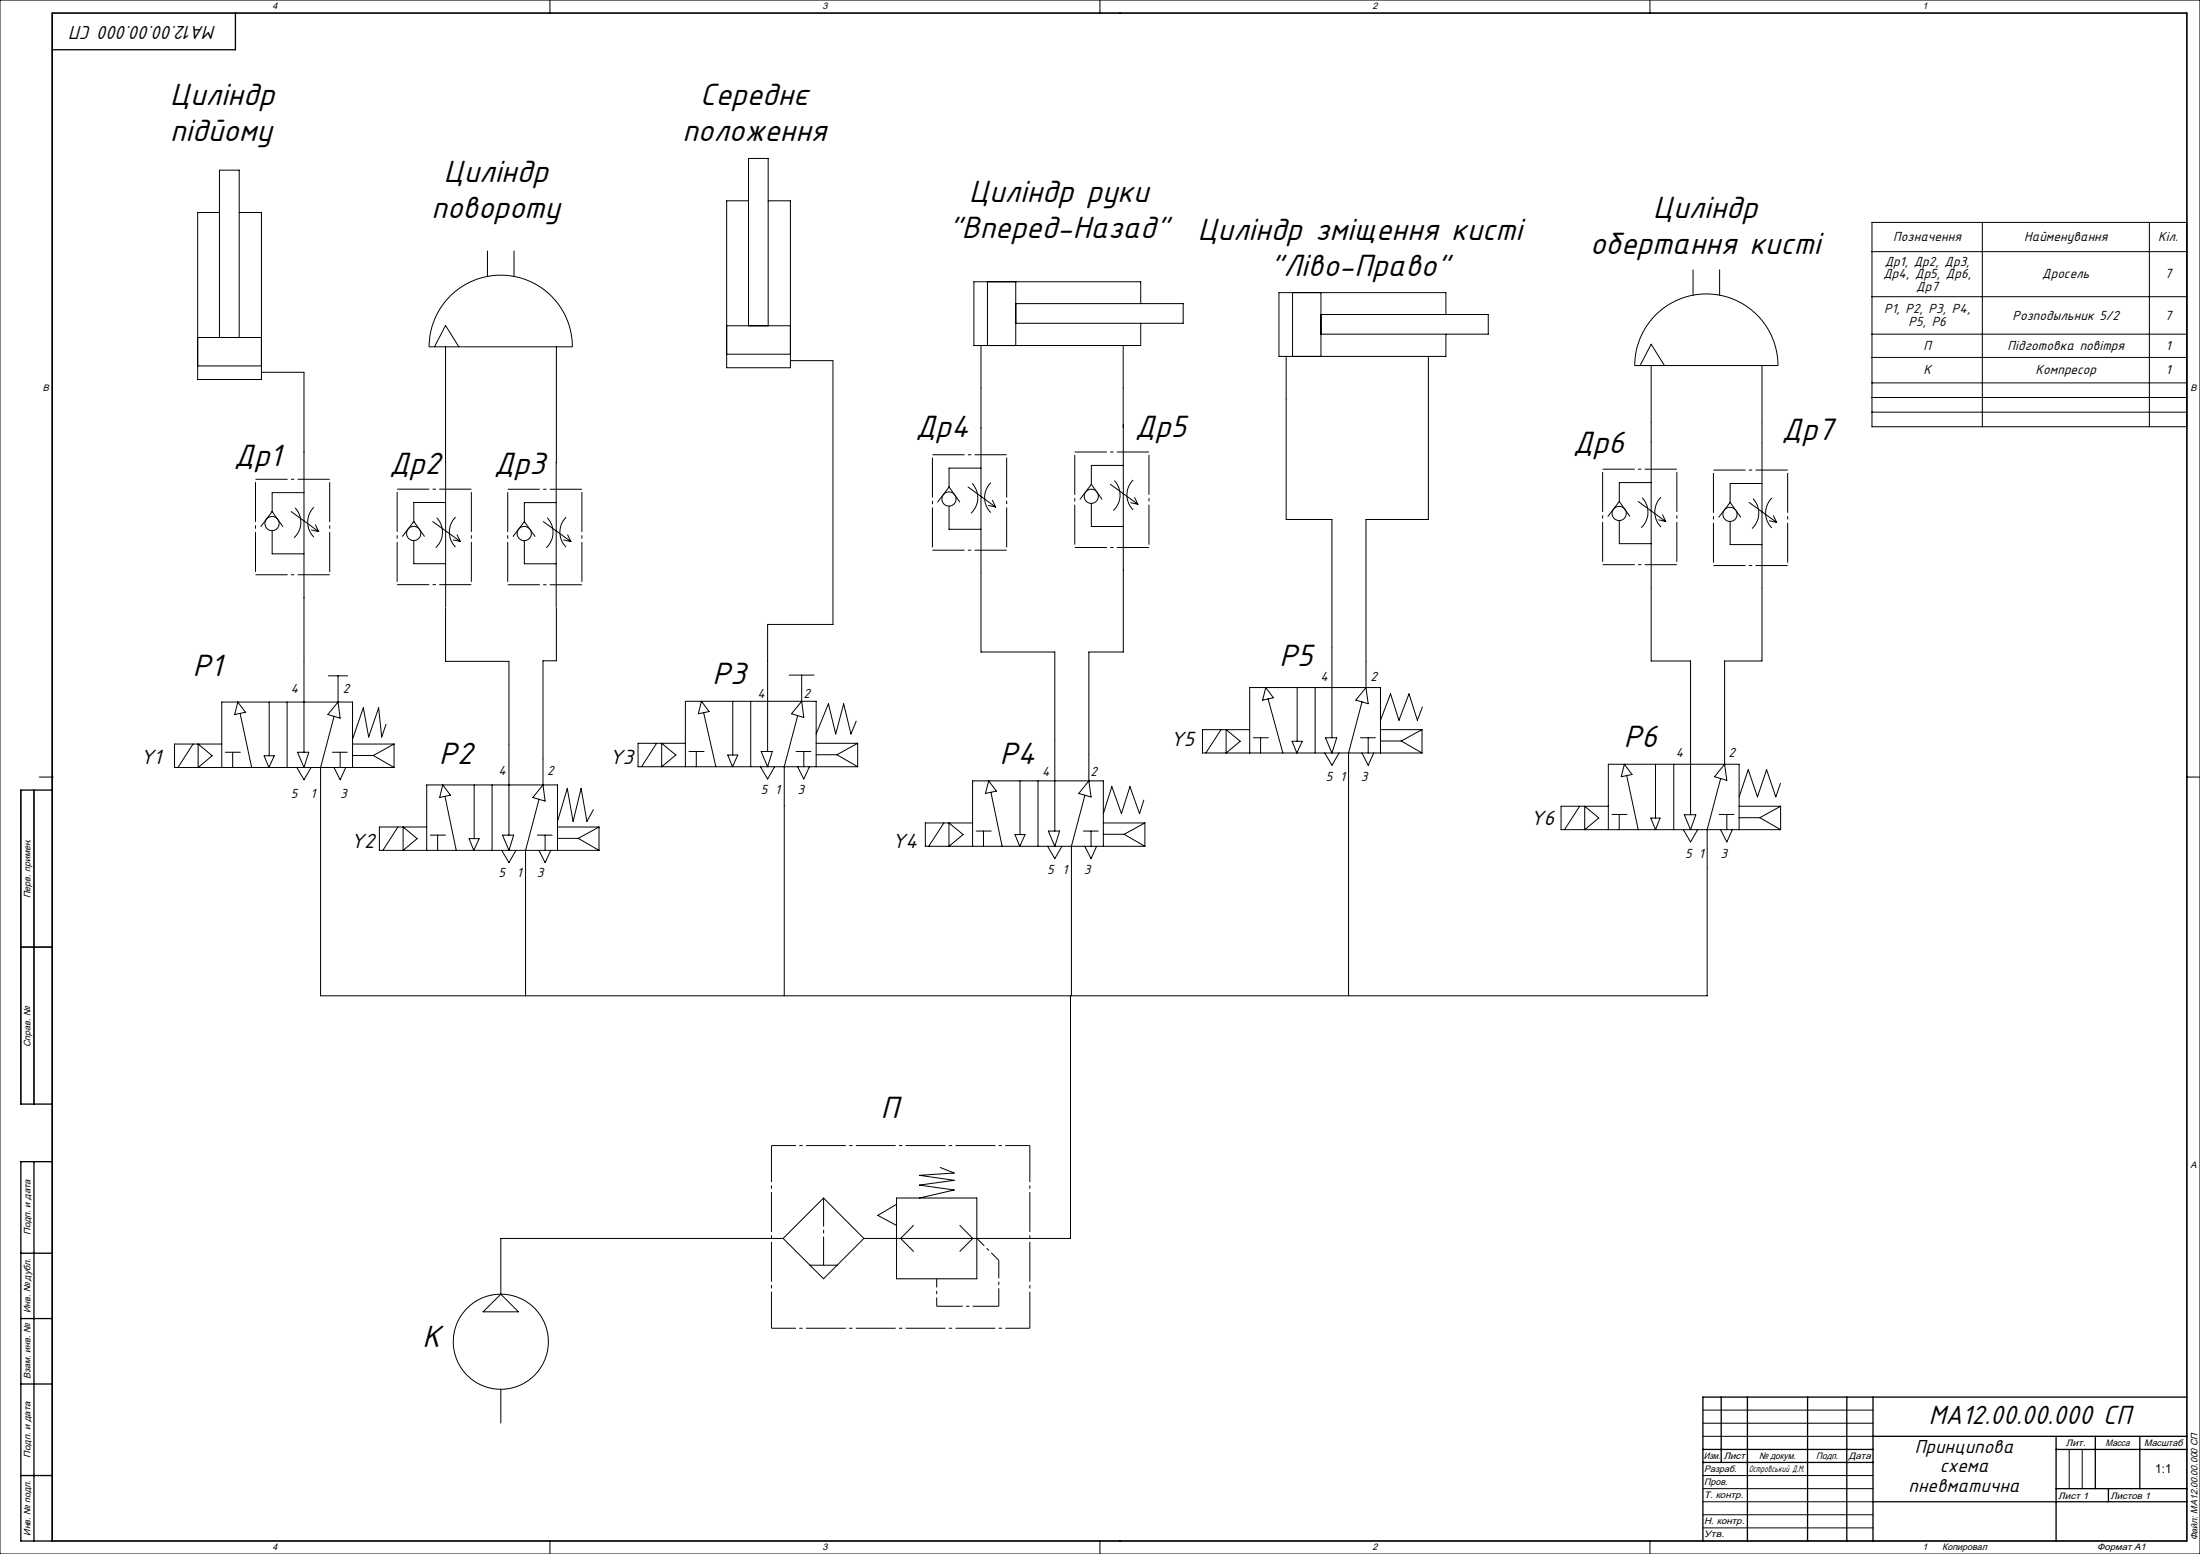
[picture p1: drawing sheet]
<svg xmlns="http://www.w3.org/2000/svg" width="841mm" height="594mm" viewBox="0 0 841 594" stroke-linecap="round" stroke-linejoin="round" font-family="sans-serif">
<g fill="none" stroke="#000" stroke-width=".38">
<path d="M0 0h841v594h-841zM20 5h816v584h-816zM210.2 0v5M420.5 0v5M428 5h.1M630.7 0v5M286.1 76.8h-8.3v63.8h24.4v-63.8h-8.5M83.9 81.2h-8.3v63.9h24.3v-63.9h-8.5M186.3 95.9v9.7M196.5 95.9v9.7M715.6 96.2h120.4M757.8 85v78.1"/>
<path d="M821.7 85v78.1M836 85h-120.4v78.1h120.4M172 113.2a27.4 27.4 0 0 1 29.9-5.9 27.4 27.4 0 0 1 16.9 25.3h-54.8a27.5 27.5 0 0 1 8-19.4zM377.5 107.7v24.4M388.3 107.7v24.4M388.3 116.1h64v7.5h-64M436.1 116.1v-8.4h-63.8v24.4h63.8v-8.5M494.1 111.9v24.3M505 111.9v24.3M647.2 103.1v9.7M657.4 103.1v9.7M715.6 113.4h120.4"/>
<path d="M75.6 139.9h24.3M75.6 129h24.3M83.9 129v-64h7.5v64M166.1 132.6l4.2-8.2 5.1 8.2M170.3 132.6v44.3M212.7 132.6v44.3M277.8 135.4h24.4M277.8 124.5h24.4M286.1 124.5v-63.9h7.6v63.9M302.2 137.9h16.2v100.8h-25v48.6M375 132.1v117.1h28.2v68.5M429.4 132.1v117.1h-13.2v49.3"/>
<path d="M491.7 136.2v62.4h17.5v83.4M505 120.2h63.9v7.5h-63.9M546 136.2v62.4h-23.8v64.2M552.7 120.2v-8.3h-63.8v24.3h63.8v-8.5M627 139.7l4.2-8.1 5.1 8.1M631.2 139.7v113h15.1v58.7M632.9 120.4a27.4 27.4 0 0 1 29.9-6 27.4 27.4 0 0 1 16.9 25.3h-54.8a27.3 27.3 0 0 1 8-19.3zM673.6 139.7v113h-14.3v39.4M715.6 127.7h120.4M715.6 136.6h120.4M99.9 142.3h16.3v145.2M715.6 146.4h120.4"/>
<path d="M715.6 151.9h120.4M715.6 157.5h120.4M170.4 176.6v55.6M212.6 176.6v55.6M375 178.9h-12.2v7.3M429.4 177.9h-12.2v7.2M104 195.5l4.1 5.7M104 195.5l-4.3 5.7M111.3 195.5l10.5 7.7M112.8 194.1a8 8 0 0 1-.4 11.5M116.2 188.3h-12.2v7.2M120 193.9a8.1 8.1 0 0 0 0 11.4"/>
<path d="M158.2 199.3l4 5.7M158.2 199.3l-4.3 5.7M165.4 199.3l10.6 7.7M166.9 197.9a8 8 0 0 1-.3 11.4M170.4 192.1h-12.2v7.2M174.1 197.7a8.1 8.1 0 0 0 0 11.4M200.4 199.4l4.1 5.6M200.4 199.4l-4.3 5.6M207.7 199.4l10.5 7.6M209.2 197.9a8 8 0 0 1-.4 11.5M212.6 192.1h-12.2v7.3M216.4 197.7a8.1 8.1 0 0 0 0 11.4"/>
<path d="M362.8 193.4v8.9h12.2M362.8 186.2l4.1 5.6M362.8 186.2l-4.3 5.6M370.1 186.2l10.5 7.6M371.6 184.7a8.1 8.1 0 0 1-.4 11.5M377.9 193.2l2.7 .6M378.8 184.5a8.1 8.1 0 0 0 0 11.4M379.4 191.2l1.2 2.6M417.2 192.4v8.9h12.2M417.2 185.1l4.1 5.7M417.2 185.1l-4.3 5.7M424.5 185.1l10.5 7.7"/>
<path d="M426 183.7a8.1 8.1 0 0 1-.4 11.4M432.3 192.2l2.7 .6M433.2 183.5a8.1 8.1 0 0 0 0 11.4M433.7 190.2l1.3 2.6M619 198.9v8.9h12.2M619 191.7l4 5.7M619 191.7l-4.3 5.7M626.3 191.7l10.5 7.6M627.8 190.2a8.1 8.1 0 0 1-.4 11.5M631.2 184.5h-12.2v7.2M634 198.7l2.8 .6M635 190a8.1 8.1 0 0 0 0 11.5"/>
<path d="M635.6 196.8l1.2 2.5M661.4 199.2v9h12.2M661.4 192l4 5.7M661.4 192l-4.4 5.7M668.6 192l10.5 7.7M670.1 190.6a8.1 8.1 0 0 1-.4 11.4M673.6 184.8h-12.2v7.2M676.4 199.1l2.7 .6M677.3 190.4a8.1 8.1 0 0 0 0 11.4M677.9 197.1l1.2 2.6M104 202.8v8.9h12.2M119.1 202.6l2.7 .6"/>
<path d="M120.6 200.6l1.2 2.6M158.2 206.5v9h12.2M173.2 206.4l2.8 .6M174.7 204.4l1.3 2.6M200.4 206.6v8.9h12.2M215.5 206.4l2.7 .6M217 204.4l1.2 2.6M170.3 232.5v20.3h24.3v66.4M212.7 232.5v20.1h-5.1v47.4M125.5 258.3h7.4M129.2 258.3v10.1M301.7 258h9.5"/>
<path d="M306.5 258v10.1M90.9 268.4l2.9 3.9-4.1 .8zM91.8 272.7l4.4 20.7M102.9 268.4v20.5M109.7 268.4v25M127.7 273.8l-5.1 19.6v87.2h530v-63.5l5.2-19.5M129.2 268.4l.8 6.1-4.7-1.4zM147.6 276.9l-1.7 4.8-1.2-11.2-3.8 11.2-2-11.2-4.1 12.1M268.1 268.1l3 3.9-4.2 .8zM269 272.4l4.6 20.7M280.1 268.1v20.5M287 268.1v25"/>
<path d="M304.9 273.5l-5.1 19.6v87.5M306.5 268.1l.8 6.1-4.7-1.4zM327.3 275.7l-2 4.9-2.8-11.6-3 11.6-2.8-11.6-4.7 11.6M466.8 278.9l-5.8 8.9M468.7 278.9l5.4 4.4-5.4 4.5zM477.7 278.9h-18v8.9h83.9M483.9 262.8l2.9 3.9-4.1 .9zM484.8 267.2l5.6 20.6M495.9 262.8v20.5M502.7 262.8v25M520.7 268.3l-5.2 19.5v92.8M522.2 262.8l.8 6.2-4.7-1.4z"/>
<path d="M527.7 278.9h15.9M543.6 278.9v8.9M543.6 278.9l-7.9 4.3M543.7 270.3l-1.9 5-3.2-10.1-3.8 10.1-3.2-10.1-3.9 10.1M15 297h5M20 297h.1M73.8 284.4l-5.8 9M75.7 284.4l5.4 4.5-5.4 4.5zM84.8 293.4v-25h50v25M84.8 284.4h-18.1v9h83.9M86.1 287.5h5.8M88.9 287.5v5.9"/>
<path d="M101 288.9h3.8l-2 4.5zM113.5 293.4l2.7 4.7 2.7-4.7M113.7 287.5h4.3l-1.8 5.9zM127.1 287.5h5.7M127.7 293.4l2.3 4.7 2.2-4.7M130 287.5v5.9M134.8 284.4h15.8M134.8 288.8h7.9M142.7 288.8l7.9 4.6M150.6 284.4v9M150.6 284.4l-7.9 4.4M251 284.1l-5.7 9"/>
<path d="M252.9 284.1l5.4 4.5-5.4 4.5zM262 293.1v-25h50v25M262 284.1h-18.1v9h84M263.4 287.3h5.7M266.2 287.3v5.8M278.2 288.6h3.8l-2 4.5zM290.7 293.1l2.7 4.7 2.7-4.7M291 287.3h4.2l-1.8 5.8zM304.3 287.3h5.7M304.9 293.1l2.4 4.7 2.1-4.7M307.3 287.3v5.8M312 284.1h15.9"/>
<path d="M312 288.5h7.9M319.9 288.5l8 4.6M327.9 284.1v9M327.9 284.1l-8 4.4M377.9 298.5l3 3.9-4.2 .9zM389.9 298.5v20.5M396.8 298.5v25M416.2 298.5l.9 6.2-4.7-1.4zM477.7 287.8v-25h50v25M479.1 282h5.8M481.9 282v5.8M493.9 283.3h3.9l-2 4.5z"/>
<path d="M506.4 287.8l2.8 4.7 2.7-4.7M506.7 282h4.3l-1.8 5.8zM520.1 282h5.6M520.6 287.8l2.4 4.7 2.1-4.7M523 282v5.8M527.7 283.2h8M535.7 283.2l7.9 4.6M621 292.1l2.9 3.9-4.1 .9zM621.8 296.5l4.5 20.6M632.8 292.1v20.6M639.8 292.1v25M659.3 292.1l.8 6.2-4.7-1.4z"/>
<path d="M680.6 299.4l-1.7 5.2-3.6-10.4-3.5 10.4-3.5-10.4-3.5 10.4M836 297h.1M836 297h5M8 302v120M13 302v120M152.1 316.1l-5.7 8.9M154.1 316.1l5.4 4.5-5.4 4.4zM163.1 316.1h-18.1v8.9h84M164.5 319.2h5.8M167.3 319.2v5.8M169.3 300l2.9 3.9-4.1 .9zM170.1 304.4l4.3 20.6"/>
<path d="M181.3 300v20.6M188.1 300v25M192.1 319.2h4.3l-1.8 5.8zM205.4 319.2h5.7M206.1 305.5l-5.2 19.5v55.6M207.6 300l.8 6.2-4.7-1.4zM208.4 319.2v5.8M213.1 316.1h15.9M226.8 309.5l-2.4 4.5-2.3-12.6-3 12.6-2.2-12.6-3.8 12.6M229 316.1v8.9M229 316.1l-7.9 4.4M360.8 314.6l-5.8 8.9"/>
<path d="M362.8 314.6l5.4 4.4-5.4 4.5zM371.8 314.6h-18.1v8.9h84M373.2 317.7h5.7M376 317.7v5.8M378.8 302.9l4.3 20.6M388 319h3.9l-2.1 4.5zM400.8 317.7h4.3l-1.9 5.8zM414.1 317.7h5.7M414.7 304l-5.1 19.5v57.1M417.1 317.7v5.8M421.8 314.6h15.9M421.8 318.9h7.9"/>
<path d="M429.7 318.9l8 4.6M437.2 305.9l-1.6 5.1-3.7-10.3-3.2 10.3-3.7-10.3-3.2 10.3M437.7 314.6v8.9M437.7 314.6l-8 4.3M603.8 308.2l-5.7 8.9M605.8 308.2l5.4 4.5-5.4 4.4zM614.8 317.1v-25h50v25M614.8 308.2h-18v8.9h83.9M616.2 311.3h5.7M619 311.3v5.8M631 312.7h3.6l-1.8 4.4zM643.5 317.1l2.8 4.7 2.7-4.7"/>
<path d="M643.9 311.4h4.4l-2 5.7zM657.2 311.3h5.6M657.7 317.1l2.4 4.7 2.1-4.7M660.1 311.3v5.8M664.8 308.2h15.9M664.8 312.6h7.9M672.7 312.6l8 4.5M680.7 308.2v8.9M680.7 308.2l-8 4.4M163.1 325v-25h50v25M179.3 320.6h3.9l-2.1 4.4zM191.8 325l2.8 4.7 2.6-4.7"/>
<path d="M206 325l2.4 4.7 2.1-4.7M213.1 320.5h8M221.1 320.5l7.9 4.5M371.8 323.5v-25h50v25M400.5 323.5l2.7 4.7 2.7-4.7M414.7 323.5l2.4 4.7 2.1-4.7M8 362h12M409.2 380.6v92.8h-79M342.7 457.9h30.7v30.9h-30.7zM359.4 446.3l5.4 2.1-13.3 .9 13.3 1.9-13.3 1.8 13.3 1.9-13.3 3M299.4 473.4h-107.9v21.3M299.4 473.4l15.4-15.5 15.4 15.5"/>
<path d="M299.4 473.4l15.4 15.4 15.4-15.4M342.7 460.3l-7.1 4.3 7.1 3.8M349.2 468.4l-4.9 5 4.9 4.9M366.9 468.4l5 5-5 4.9M309.6 483.6h10.4M184.7 501.4l6.8-6.7 6.7 6.7zM191.5 531v12.9M651 539h65M651 544h65M651 549h65M791 554v15M796 554v15"/>
<path d="M651 564h65M651 569h65M651 579h65M651 574h65M210.2 589v5M420.5 589v5M428 589h.1M630.7 589v5M651 584h65"/>
<circle cx="362.8" cy="190.7" r="2.71"/>
<circle cx="417.2" cy="189.7" r="2.7"/>
<circle cx="619" cy="196.3" r="2.7"/>
<circle cx="661.3" cy="196.6" r="2.71"/>
<circle cx="104" cy="200.1" r="2.71"/>
<circle cx="158.1" cy="203.9" r="2.71"/>
<circle cx="200.4" cy="203.9" r="2.71"/>
<circle cx="191.5" cy="512.9" r="18.2"/>
</g>
<g fill="none" stroke="#000" stroke-width=".38" stroke-dasharray="15.2 1.3 1.3 1.3" stroke-dashoffset="3" stroke-linecap="butt">
<path d="M384.8 173.8h-28.3M439.2 172.8h-28.4M641 179.3h-28.4M683.4 179.7h-28.4M126 183.2h-28.3M180.2 187h-28.4M222.5 187h-28.4M97.7 219.7h28.3M356.5 210.3h28.3M410.8 209.3h28.4M612.6 215.8h28.4M655 216.2h28.4"/>
<path d="M151.8 223.5h28.4M194.1 223.5h28.4"/>
</g>
<g fill="none" stroke="#000" stroke-width=".38" stroke-dasharray="15.2 1.3 1.3 1.3" stroke-dashoffset="-1.1" stroke-linecap="butt">
<path d="M356.5 173.8v36.5M410.8 172.8v36.5M612.6 179.3v36.5M655 179.7v36.5M97.7 183.2v36.5M151.8 187v36.5M194.1 187v36.5M126 219.7v-36.5M384.8 210.3v-36.5M439.2 209.3v-36.5M641 215.8v-36.5M683.4 216.2v-36.5"/>
<path d="M180.2 223.5v-36.5M222.5 223.5v-36.5"/>
</g>
<path d="M314.8 457.9v25.7" fill="none" stroke="#000" stroke-width=".38" stroke-dasharray="15.2 1.3 1.3 1.3" stroke-dashoffset="4.3" stroke-linecap="butt"/>
<path d="M373.4 473.4l8.4 8.3" fill="none" stroke="#000" stroke-width=".38" stroke-dasharray="15.2 1.3 1.3 1.3" stroke-dashoffset="11.2" stroke-linecap="butt"/>
<path d="M381.8 481.7v17.6" fill="none" stroke="#000" stroke-width=".38" stroke-dasharray="15.2 1.3 1.3 1.3" stroke-dashoffset="8.4" stroke-linecap="butt"/>
<path d="M381.8 499.3h-23.7" fill="none" stroke="#000" stroke-width=".38" stroke-dasharray="15.2 1.3 1.3 1.3" stroke-dashoffset="5.3" stroke-linecap="butt"/>
<path d="M358.1 499.3v-10.5" fill="none" stroke="#000" stroke-width=".38" stroke-dasharray="15.2 1.3 1.3 1.3" stroke-dashoffset="11.9" stroke-linecap="butt"/>
<path d="M294.9 437.9h98.8M294.9 507.7h98.8" fill="none" stroke="#000" stroke-width=".38" stroke-dasharray="15.2 1.3 1.3 1.3" stroke-dashoffset="5.9" stroke-linecap="butt"/>
<path d="M294.9 507.7v-69.8M393.7 507.7v-69.8" fill="none" stroke="#000" stroke-width=".38" stroke-dasharray="15.2 1.3 1.3 1.3" stroke-dashoffset="1.3" stroke-linecap="butt"/>
<g fill="none" stroke="#000" stroke-width=".5">
<path d="M90 5v14h-70M13 302v120M20 302h-12v120h12M8 362h12M13 444v145M20 444h-12v145h828v-584h-816v584M8 479h12M8 504h12M8 529h12M658 534v25M668 534v55M691 534v55"/>
<path d="M706 534v55M716 534v55M836 534h-185v55M651 554h65M651 559h65M716 549h120M786 549v40M786 554h50M801 549v20M818 549v20M8 564h12M716 574h120"/>
<path d="M786 569h50M806 569v5"/>
</g>
<g font-size="13.1">
<text x="65" y="40.3">Циліндр</text>
<text x="267.7" y="40.3">Середнє</text>
<text x="65" y="54">підйому</text>
<text x="260.9" y="54">положення</text>
<text x="169.6" y="69.6">Циліндр</text>
<text x="370.5" y="77.2">Циліндр руки</text>
<text x="165" y="83.3">повороту</text>
<text x="632" y="83.3">Циліндр</text>
<text x="362.7" y="90.9">&quot;Вперед-Назад&quot;</text>
<text x="457.8" y="91.7">Циліндр зміщення кисті</text>
<text x="607.8" y="97">обертання кисті</text>
<text x="485.6" y="105.4">&quot;Ліво-Право&quot;</text>
<text x="350.1" y="166.9">Др4</text>
<text x="434" y="166.9">Др5</text>
<text x="601.3" y="173.2">Др6</text>
<text x="681.2" y="168.3">Др7</text>
<text x="89.5" y="178">Др1</text>
<text x="148.8" y="181.4">Др2</text>
<text x="188.9" y="181.4">Др3</text>
<text x="489.1" y="254.5">Р5</text>
<text x="73.7" y="258.5">Р1</text>
<text x="272.3" y="261.3">Р3</text>
<text x="620.7" y="285.4">Р6</text>
<text x="167.9" y="292.1">Р2</text>
<text x="382.2" y="292.1">Р4</text>
<text x="336.7" y="427.2">П</text>
<text x="161.5" y="514.9">К</text>
</g>
<text font-size="11.2" x="737.3" y="544.3">МА12.00.00.000 СП</text>
<g font-size="8.8">
<text x="447.4" y="285.3">Y5</text>
<text x="53.7" y="291.9">Y1</text>
<text x="233" y="291.9">Y3</text>
<text x="585.1" y="315.5">Y6</text>
<text x="134.1" y="324">Y2</text>
<text x="341.1" y="324">Y4</text>
</g>
<g font-size="8">
<text x="82.6" y="10" transform="rotate(-180 82.6 10)">МА12.00.00.000 СП</text>
<text x="732" y="555.3">Принципова</text>
<text x="741.5" y="562.8">схема</text>
<text x="729.6" y="570.3">пневматична</text>
</g>
<g font-size="5.6">
<text x="723.8" y="92.3">Позначення</text>
<text x="773.8" y="92.3">Найменування</text>
<text x="825" y="92.3">Кіл.</text>
<text x="720.5" y="101.6">Др1, Др2, Др3,</text>
<text x="720" y="106.4">Др4, Др5, Др6,</text>
<text x="780.7" y="106.4">Дросель</text>
<text x="827.6" y="106.4">7</text>
<text x="732.6" y="111.3">Др7</text>
<text x="720.2" y="119.8">Р1, Р2, Р3, Р4,</text>
<text x="729.6" y="124.7">Р5, Р6</text>
<text x="769.4" y="122.2">Розподыльник 5/2</text>
<text x="827.6" y="122.2">7</text>
<text x="735.3" y="133.8">П</text>
<text x="767.5" y="133.8">Підготовка повітря</text>
<text x="827.9" y="133.8">1</text>
<text x="735.3" y="143.1">К</text>
<text x="778.1" y="143.1">Компресор</text>
<text x="827.9" y="143.1">1</text>
<text x="504.7" y="260.4">4</text>
<text x="523.9" y="260.4">2</text>
<text x="111.2" y="264.7">4</text>
<text x="131.1" y="264.7">2</text>
<text x="289.6" y="266.6">4</text>
<text x="307.2" y="266.6">2</text>
<text x="640.6" y="289.3">4</text>
<text x="660.8" y="289.3">2</text>
<text x="190.6" y="296.4">4</text>
<text x="209.2" y="296.4">2</text>
<text x="398.4" y="296.5">4</text>
<text x="416.8" y="296.5">2</text>
<text x="506.8" y="298.4">5</text>
<text x="512.3" y="298.4">1</text>
<text x="520.2" y="298.4">3</text>
<text x="111.2" y="305">5</text>
<text x="118.8" y="305">1</text>
<text x="130" y="305">3</text>
<text x="290.8" y="303.5">5</text>
<text x="296.3" y="303.5">1</text>
<text x="304.9" y="303.5">3</text>
<text x="644.2" y="327.8">5</text>
<text x="649.4" y="327.8">1</text>
<text x="657.7" y="327.8">3</text>
<text x="190.6" y="335.2">5</text>
<text x="197.6" y="335.2">1</text>
<text x="205.2" y="335.2">3</text>
<text x="400.3" y="334.1">5</text>
<text x="406.2" y="334.1">1</text>
<text x="414.3" y="334.1">3</text>
</g>
<text font-size="4.8" x="823.9" y="563.1">1:1</text>
<text font-size="4" x="668.5" y="562.5">Островський Д.М.</text>
<g font-size="3.6">
<text x="104.2" y="3.6">4</text>
<text x="314.4" y="3.6">3</text>
<text x="524.7" y="3.6">2</text>
<text x="734.9" y="3.6">1</text>
<text x="16.4" y="149.6">B</text>
<text x="837.4" y="149.6">B</text>
<text x="11.6" y="343.3" transform="rotate(-90 11.6 343.3)">Перв. примен.</text>
<text x="11.6" y="400.2" transform="rotate(-90 11.6 400.2)">Справ. №</text>
<text x="837.4" y="446.6">A</text>
<text x="11.6" y="472.1" transform="rotate(-90 11.6 472.1)">Подп. и дата</text>
<text x="11.6" y="502" transform="rotate(-90 11.6 502)">Инв. № дубл.</text>
<text x="11.6" y="527" transform="rotate(-90 11.6 527)">Взам. инв. №</text>
<text x="11.6" y="557.1" transform="rotate(-90 11.6 557.1)">Подп. и дата</text>
<text x="651.3" y="557.6">Изм.</text>
<text x="658.9" y="557.6">Лист</text>
<text x="672.5" y="557.6">№ докум.</text>
<text x="694.3" y="557.6">Подп.</text>
<text x="706.8" y="557.6">Дата</text>
<text x="789.7" y="552.6">Лит.</text>
<text x="804.9" y="552.6">Масса</text>
<text x="819.7" y="552.6">Масштаб</text>
<text x="651.5" y="562.6">Разраб.</text>
<text x="651.5" y="567.6">Пров.</text>
<text x="651.5" y="572.6">Т. контр.</text>
<text x="786.8" y="572.8">Лист 1</text>
<text x="806.7" y="572.8">Листов 1</text>
<text x="11.6" y="587" transform="rotate(-90 11.6 587)">Инв. № подл.</text>
<text x="651.5" y="587.6">Утв.</text>
<text x="651.5" y="582.6">Н. контр.</text>
<text x="104.2" y="592.6">4</text>
<text x="314.4" y="592.6">3</text>
<text x="524.7" y="592.6">2</text>
<text x="734.9" y="592.6">1</text>
<text x="742.5" y="592.6">Копировал</text>
<text x="801.7" y="592.6">Формат А1</text>
<text x="840.1" y="588.8" transform="rotate(-90 840.1 588.8)">Файл: МА12.00.00.000 СП</text>
</g>
</svg>
